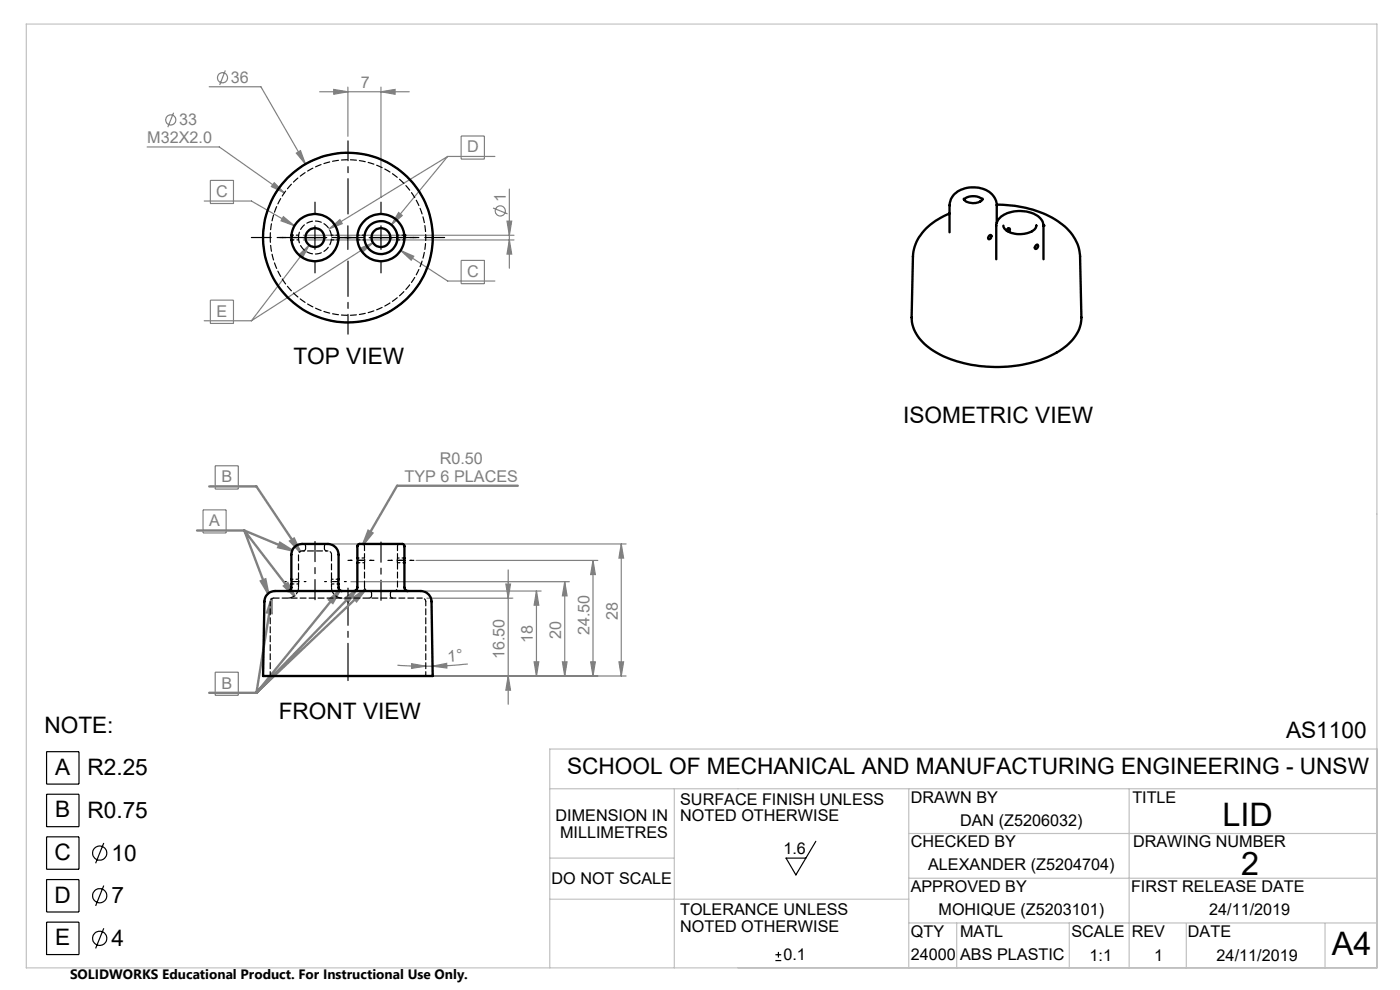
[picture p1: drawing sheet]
<svg xmlns="http://www.w3.org/2000/svg" width="297mm" height="210mm" viewBox="0 0 297 210" stroke-linecap="round" stroke-linejoin="round" font-family="sans-serif">
<g fill="none" stroke="#808080" stroke-width=".25">
<path d="M44.4 18.4h11l9.4 16.4M47.8 14.9l-1.2 3.1M67.8 19.5h19M70.8 19l3 .5-3 .5zM73.8 18.5v10.4M80.8 19.5l3-.5v1zM80.8 18.5v23.4M31.2 31.2h15.3l13.8 9.7M36.8 23.9l-1.2 3.1M44.6 38.3h4.9v4.9h-4.9zM58.2 38.8l2.1 2.1-2.7-1.3zM62.9 32.5l.8-.5 1.1 2.8z"/>
<path d="M95 33.2l-12 14.5M95 33.2h10M95 33.2l-25.2 15.4M97.8 28.8h5v5h-5zM43.3 42.6h10l9.2 5.3M60.1 46l2.4 1.9-2.9-1.1zM63.4 54.1l2.2-2.1-1.4 2.7zM64.3 50.9h44.7M64.3 49.9h44.7M65.6 52l-12.3 16M69.8 48.6l2.3-2 .5 .8zM76.3 52.7l2.8-1.2-2.2 2z"/>
<path d="M79.1 51.5l-25.8 16.5M84.6 45.1l.7 .6-2.3 2zM85 53.1l2.8 1.3-.6 .8zM85 53.1l10 6.5h10M97.8 55.2h5v5h-5zM104.6 44.1l3.1 1.3M107.6 46.9h.9l-.4 3zM108.1 50.9l.4 3h-.9zM108.1 40.1v16.8M43.3 68h10M44.6 63.7h4.9v4.9h-4.9zM45.6 98.8h5v4.9h-5z"/>
<path d="M43.1 108.2h4.9v4.9h-4.9zM70.6 115.4h62.2M88.3 118.9h38.5M125.8 118.9l.5 3h-1zM125.8 118.9v24.5M131.8 115.4l.5 3h-1zM131.8 115.4v28M74.4 123.4h46.4M90.3 125.4h24.5M90.6 126.9h18.2M107.3 123.9h1l-.5 3zM107.8 120.9v28.5"/>
<path d="M113.8 125.4l.5 3h-1zM113.8 125.4v18M119.8 123.4l.5 3h-1zM119.8 123.4v20M45.6 142.6h5v4.9h-5zM84.3 141.1l6 .2M87.3 140.8l3 .5-3 .5zM90.3 141.3h1.5M91.3 143.4h41.5M91.8 141.3l3-.6v1zM99.2 140.9l-7.4 .4M107.8 143.4l.5 3h-1z"/>
<path d="M113.3 140.4h1l-.5 3zM119.3 140.4h1l-.5 3zM125.3 140.4h1l-.5 3zM131.3 140.4h1l-.5 3z"/>
<circle cx="47.2" cy="16.5" r="1.08"/>
<circle cx="36.2" cy="25.4" r="1.07"/>
<circle cx="106.1" cy="44.7" r="1.08"/>
</g>
<g fill="none" stroke="#000" stroke-width=".25">
<path d="M56.4 55.1a18 18 0 0 1 15.8-22.6 18 18 0 0 1 19.5 19.5 18 18 0 0 1-22.6 15.8M64.3 50.4h5M66.8 47.9v5M71.3 50.4h5M73.8 47.9v5M78.3 50.4h5M80.8 47.9v5M9.9 159.4h6.9v6.9h-6.9zM55.8 142.8v.6M91.8 142.8v.6M9.9 168.5h6.9v6.9h-6.9zM9.9 177.5h6.9v6.9h-6.9z"/>
<path d="M22 178.8l-1.7 4.3M173.1 178.5l-4.3 7.1-2-3.6h4.2M9.9 186.6h6.9v6.9h-6.9zM9.9 195.6h6.9v6.9h-6.9zM22 187.8l-1.7 4.3M22 196.9l-1.7 4.3M164.5 203.8h1.2M164.5 202.5h1.2M165.1 201.9v1.2"/>
<circle cx="21.1" cy="190" r="1.51"/>
<circle cx="21.1" cy="181" r="1.51"/>
<circle cx="21.1" cy="199" r="1.51"/>
</g>
<g fill="none" stroke="#808080" stroke-width=".5">
<path d="M41.8 112.5h10M44.4 103.2h10l9.2 13.8M51.8 112.5l10.2 4.3M51.8 112.5l5.1 13.4M51.8 112.5l10.7 13.9M59.4 115.1l2.6 1.7-3-.7zM61.6 114.8l.8-.5 1.2 2.7zM78.1 112.6l.9 .5-2 2.4zM109.9 103h-25.7l-7.2 12.5M55.4 123.3l.9-.4 .6 3zM57.6 127v3.1l-.9-.2zM57.6 127l-3.2 20"/>
<path d="M60.3 124.3l.7-.6 1.5 2.7zM69.8 127.2l2.3-2-1.5 2.7zM72.1 125.2l-17.7 21.8M73.2 127l2.4-1.8-1.7 2.5zM75 126.8l2.5-1.7-1.9 2.4zM75.6 125.2l-21.2 21.8M77.5 125.1l-23.1 21.9M44.4 147h10"/>
</g>
<path d="M66.8 114.9v12.3M80.8 115v12.3" fill="none" stroke="#000" stroke-width=".25" stroke-dasharray="15.2 1.3 1.3 1.3" stroke-dashoffset="11"/>
<path d="M73.8 144.4v-19.6" fill="none" stroke="#000" stroke-width=".25" stroke-dasharray="15.2 1.3 1.3 1.3" stroke-dashoffset="7.3"/>
<path d="M74.3 118.9h4.5M60.4 123.4h4.5M68.9 123.4h4.6" fill="none" stroke="#000" stroke-width=".25" stroke-dasharray="15.2 1.3 1.3 1.3" stroke-dashoffset="14.9"/>
<path d="M83 118.9h4.3" fill="none" stroke="#000" stroke-width=".25" stroke-dasharray="15.2 1.3 1.3 1.3" stroke-dashoffset="15"/>
<path d="M59.9 50.4h5.5M68.3 50.4h5.5M79.4 50.4h-5.5M82.3 50.4h5.5M79.3 118.9h-5.5M87.8 118.9h-5.5" fill="none" stroke="#000" stroke-width=".25" stroke-dasharray="15.2 1.3 1.3 1.3" stroke-dashoffset="14.4"/>
<g fill="none" stroke="#c0c0c0" stroke-width=".25">
<path d="M5.6 5.1h286.5v200.2h-286.5zM292.1 158.9h-175.5v46.4M116.6 167.3h175.5M143.1 167.3v38M192.8 167.3v38M192.8 176.8h99.3M239.5 167.3v38M116.6 190.7h76.2M116.6 182h26.5M192.8 186.3h99.3M192.8 195.8h99.3M203 195.8v9.5"/>
<path d="M226.8 195.8v9.5M251.7 195.9v9.4M281.1 195.9v9.4"/>
</g>
<path d="M73.8 45.4v-15.5M73.8 55.4v15.5M78.8 50.4h15.5" fill="none" stroke="#000" stroke-width=".25" stroke-dasharray="15.2 1.3 1.3 1.3" stroke-dashoffset="7.7"/>
<path d="M68.8 50.4h-15.5" fill="none" stroke="#000" stroke-width=".25" stroke-dasharray="15.2 1.3 1.3 1.3" stroke-dashoffset="7.8"/>
<path d="M61.8 50.4h-2.5M66.8 45.4v-2.5M66.8 55.4v2.5M71.8 50.4h2.5M75.8 50.4h-2.5M80.8 45.4v-2.5M80.8 55.4v2.5M85.8 50.4h2.5" fill="none" stroke="#000" stroke-width=".25" stroke-dasharray="15.2 1.3 1.3 1.3"/>
<g fill="#808080">
<path d="M62.9 32.5l1.9 2.3-1.1-2.8zM85 53.1l2.2 2.1 .6-.8zM84.6 45.1l-1.6 2.6 2.3-2zM69.8 48.6l2.8-1.2-.5-.8zM70.8 19l3 .5-3 .5zM80.8 19.5l3-.5v1zM76.3 52.7l.6 .8 2.2-2zM63.4 54.1l.8 .6 1.4-2.7zM58.2 38.8l-.6 .8 2.7 1.3zM60.1 46l-.5 .8 2.9 1.1z"/>
<path d="M87.3 140.8l3 .5-3 .5zM91.8 141.3l3-.6v1z"/>
<path d="M119.3 140.4h1l-.5 3zM119.8 123.4l.5 3h-1zM125.3 140.4h1l-.5 3zM125.8 118.9l.5 3h-1zM131.3 140.4h1l-.5 3zM131.8 115.4l.5 3h-1zM107.8 143.4l.5 3h-1zM107.3 123.9h1l-.5 3zM113.3 140.4h1l-.5 3zM113.8 125.4l.5 3h-1zM108.1 50.9l.4 3h-.9zM107.6 46.9h.9l-.4 3z"/>
<path d="M59.4 115.1l-.4 1 3 .7zM55.4 123.3l1.5 2.6-.6-3zM60.3 124.3l2.2 2.1-1.5-2.7zM61.6 114.8l2 2.2-1.2-2.7zM69.8 127.2l.8 .7 1.5-2.7zM73.2 127l.7 .7 1.7-2.5zM75 126.8l.6 .7 1.9-2.4zM57.6 127l-.9 2.9 .9 .2zM78.1 112.6l-1.1 2.9 2-2.4z"/>
</g>
<g fill="none" stroke="#000" stroke-width=".5">
<path d="M61.8 49.9h.1M61.8 50.9h.1M85.8 49.9h.1M201.4 45.3a12.2 12.2 0 0 0-7.4 7l-.3 2.2M201.4 43.6v5.7M201.5 43.6a3.9 3.9 0 0 1 3.6-3.7 5.3 5.3 0 0 1 6.2 2.7l.2 .6v4M204.5 42.1a2.58 2.58 0 0 0 3.4 .7l.5-.4 .1-.3M204.5 42.4a2.91 2.91 0 0 1 3.9 0M209.9 50l.2-.2a.47 .47 0 0 1 .1 .6 .47 .47 0 0 1-.5 .3l-.1-.3zM211.5 43.4a22 22 0 0 1 14.8 5 9 9 0 0 1 2.8 6l.3 12.9a8.7 8.7 0 0 1-4.7 7.2 28.1 28.1 0 0 1-22.5 1.9 13.2 13.2 0 0 1-8.3-6.6l-.4-1.4-.1-1 .3-13M212.9 47.9a2.4 2.4 0 0 0 2.3 1.7 4.7 4.7 0 0 0 4.5-1.2l.2-.5M213.6 48.9a.35 .35 0 0 1 .2-.4 .35 .35 0 0 1 .4 .2l-.2 .5"/>
<path d="M219.8 52l.2-.1a.45 .45 0 0 1 .1 .6 .45 .45 0 0 1-.6 .2zM219.9 47.8v.1M221.3 47.9a3.2 3.2 0 0 0-2.8-2.8 6.6 6.6 0 0 0-6.8 1.5l-.4 1.1v7.3M221.4 47.9h.1M221.4 47.9v7.1M56.7 126.1a4.1 4.1 0 0 1 3.2-.7h26.6a8.8 8.8 0 0 1 4 .3l.8 1 .2 .9 .3 15.8h-36l.3-15.8 .2-.9zM61.1 125.4a.72 .72 0 0 0 .7-.8v-7a2.69 2.69 0 0 1 3.4-2.2h1.9a8.1 8.1 0 0 1 3.7 .3l.6 .7 .4 .9v7.3a.72 .72 0 0 0 .8 .8M75.1 125.4a.72 .72 0 0 0 .7-.8v-8.8l.4-.4 9.4 .1 .2 .3v8.8a.78 .78 0 0 0 .8 .8"/>
<circle cx="66.8" cy="50.4" r="2"/>
<circle cx="66.8" cy="50.4" r="5"/>
<circle cx="73.8" cy="50.4" r="18"/>
<circle cx="80.8" cy="50.4" r="2"/>
<circle cx="80.8" cy="50.4" r="5"/>
<circle cx="80.8" cy="50.4" r="3.5"/>
</g>
<path d="M63.3 50.4a3.5 3.5 0 0 0 5.2 3.1 3.5 3.5 0 0 0 .3-6 3.5 3.5 0 0 0-5.5 2.5v.4M89.6 126.9h-31.5" fill="none" stroke="#000" stroke-width=".25" stroke-dasharray="1.3 .6" stroke-dashoffset=".1"/>
<g fill="none" stroke="#000" stroke-width=".25" stroke-dasharray="1.3 .6">
<path d="M64.8 115.9v.5M68.8 116.4v-.5M75.8 119.3v.1M84.3 118.9v-.1M84.3 118.4v.5M85.8 118.9v-.1M61.8 123.9v-.1M63.4 123.3v.1M63.4 123.4h.1M71.8 123.4h.1M71.8 123.3v.1M71.8 123.7v.2"/>
<path d="M78.8 125.9v.5M82.8 126.4v-.5"/>
</g>
<path d="M77.3 119.3v-.9M63.3 123.9v-1M70.3 122.9v1" fill="none" stroke="#000" stroke-width=".25" stroke-dasharray="1.3 .6" stroke-dashoffset=".5"/>
<path d="M69.6 116.9h-5.5" fill="none" stroke="#000" stroke-width=".25" stroke-dasharray="1.3 .6" stroke-dashoffset=".7"/>
<path d="M77.3 115.9v2.5M84.3 118.9v.5v-.2M84.3 118.4v-2.5" fill="none" stroke="#000" stroke-width=".25" stroke-dasharray="1.3 .6" stroke-dashoffset=".3"/>
<path d="M64.1 116.9a.75 .75 0 0 0-.8 .7M70.3 117.6a.75 .75 0 0 0-.7-.7M58.1 126.9a.75 .75 0 0 0-.8 .7M77.3 124.6a.75 .75 0 0 0 .8 .8M83.6 125.4a.75 .75 0 0 0 .7-.8M90.3 127.6a.75 .75 0 0 0-.7-.7" fill="none" stroke="#000" stroke-width=".25" stroke-dasharray="1.3 .6" stroke-dashoffset=".6"/>
<g fill="none" stroke="#000" stroke-width=".25" stroke-dasharray="1.3 .6" stroke-dashoffset=".4">
<path d="M64.3 115.4l.4 .1 .1 .4M64.8 116.4l-.1 .3-.4 .2M68.8 115.9l.2-.4 .3-.1M69.3 116.9l-.3-.2-.2-.3M76.8 115.4l.4 .1 .1 .4M84.3 115.9l.2-.4 .3-.1M57.3 127.6v15.8M63.3 123.9v.7M70.3 124.6v-.7M78.3 125.4l.4 .1 .1 .4M78.8 126.4l-.1 .3-.4 .2M82.8 125.9l.2-.4 .3-.1"/>
<path d="M83.3 126.9l-.3-.2-.2-.3M90.3 143.4v-15.8"/>
</g>
<path d="M63.3 124.6a2.25 2.25 0 0 1-2.2 2.3M72.6 126.9a2.25 2.25 0 0 1-2.3-2.3" fill="none" stroke="#000" stroke-width=".25" stroke-dasharray="1.3 .6" stroke-dashoffset="-.2"/>
<path d="M63.3 117.6v5.3M77.3 119.4v5.2M70.3 122.9v-5.3M84.3 124.6v-5.2" fill="none" stroke="#000" stroke-width=".25" stroke-dasharray="1.3 .6" stroke-dashoffset="-.1"/>
<g fill="none" stroke="#000" stroke-width=".25" stroke-dasharray="1.3 .6" stroke-dashoffset=".8">
<path d="M61.9 50.9h1.5M63.4 49.9h-1.5M70.3 50.9h1.5M71.8 49.9h-1.5M75.9 50.9h1.5M77.4 49.9h-1.5M84.3 50.9h1.5M85.8 49.9h-1.5M75.8 119.4h1.5M77.3 118.4h-1.5M84.3 119.4h1.5M85.8 118.4h-1.5"/>
<path d="M61.8 123.9h1.5M63.3 122.9h-1.5M70.3 123.9h1.5M71.8 122.9h-1.5"/>
</g>
<path d="M57.3 50.4a16.5 16.5 0 0 0 24.3 14.5 16.5 16.5 0 0 0 1.4-28.2 16.5 16.5 0 0 0-25.6 12.1l-.1 1.6" fill="none" stroke="#000" stroke-width=".25" stroke-dasharray="1.3 .6" stroke-dashoffset=".2"/>
<g font-size="6.9">
<text x="259.4" y="175.2">LID</text>
<text x="263.3" y="185.6">2</text>
<text x="282.6" y="202.6">A4</text>
</g>
<g font-size="4.8">
<text x="62.2" y="77.3">TOP VIEW</text>
<text x="191.6" y="89.7">ISOMETRIC VIEW</text>
<text x="9.4" y="155.4">NOTE:</text>
<text x="59.1" y="152.5">FRONT VIEW</text>
<text x="272.8" y="156.5">AS1100</text>
<text x="11.7" y="164.4">A</text>
<text x="18.5" y="164.5">R2.25</text>
<text x="120.3" y="164.3">SCHOOL OF MECHANICAL AND MANUFACTURING ENGINEERING - UNSW</text>
<text x="11.7" y="173.4">B</text>
<text x="18.5" y="173.5">R0.75</text>
<text x="11.6" y="182.4">C</text>
<text x="23.6" y="182.6">10</text>
<text x="11.6" y="191.5">D</text>
<text x="23.6" y="191.6">7</text>
<text x="11.7" y="200.5">E</text>
<text x="23.6" y="200.6">4</text>
</g>
<g font-size="3.4" fill="#808080">
<text x="49" y="17.6">36</text>
<text x="76.5" y="18.7">7</text>
<text x="38" y="26.6">33</text>
<text x="31.2" y="30.4">M32X2.0</text>
<text x="99.1" y="32.3">D</text>
<text x="45.8" y="41.8">C</text>
<text x="107.3" y="43" transform="rotate(-90 107.3 43)">1</text>
<text x="99.1" y="58.8">C</text>
<text x="45.9" y="67.2">E</text>
<text x="93.3" y="98.4">R0.50</text>
<text x="47" y="102.3">B</text>
<text x="85.8" y="102.2">TYP 6 PLACES</text>
<text x="44.4" y="111.7">A</text>
<text x="131.1" y="131.5" transform="rotate(-90 131.1 131.5)">28</text>
<text x="113.1" y="136.3" transform="rotate(-90 113.1 136.3)">18</text>
<text x="119.1" y="135.4" transform="rotate(-90 119.1 135.4)">20</text>
<text x="125.1" y="134.8" transform="rotate(-90 125.1 134.8)">24.50</text>
<text x="95" y="140.4" transform="rotate(-4 95 140.4)">1°</text>
<text x="107.1" y="139.8" transform="rotate(-90 107.1 139.8)">16.50</text>
<text x="47" y="146.1">B</text>
</g>
<g font-size="3.4">
<text x="144.3" y="170.7">SURFACE FINISH UNLESS</text>
<text x="193.2" y="170.3">DRAWN BY</text>
<text x="240.2" y="170.3">TITLE</text>
<text x="117.9" y="174.2">DIMENSION IN</text>
<text x="118.8" y="177.7">MILLIMETRES</text>
<text x="144.3" y="174.2">NOTED OTHERWISE</text>
<text x="193.2" y="179.8">CHECKED BY</text>
<text x="203.7" y="175.3">DAN (Z5206032)</text>
<text x="240.4" y="179.8">DRAWING NUMBER</text>
<text x="166.2" y="181.2">1.6</text>
<text x="196.9" y="184.5">ALEXANDER (Z5204704)</text>
<text x="117" y="187.5">DO NOT SCALE</text>
<text x="193.2" y="189.3">APPROVED BY</text>
<text x="239.9" y="189.3">FIRST RELEASE DATE</text>
<text x="144.3" y="194.2">TOLERANCE UNLESS</text>
<text x="144.3" y="197.7">NOTED OTHERWISE</text>
<text x="199.1" y="194.1">MOHIQUE (Z5203101)</text>
<text x="256.5" y="194.1">24/11/2019</text>
<text x="166.2" y="203.7">0.1</text>
<text x="193.2" y="203.7">24000</text>
<text x="193.2" y="198.8">QTY</text>
<text x="203.7" y="198.8">MATL</text>
<text x="203.7" y="203.7">ABS PLASTIC</text>
<text x="227.3" y="198.8">SCALE</text>
<text x="231.1" y="203.8">1:1</text>
<text x="240.1" y="198.8">REV</text>
<text x="244.9" y="203.8">1</text>
<text x="252" y="198.8">DATE</text>
<text x="258.1" y="203.8">24/11/2019</text>
</g>
<text font-size="2.9" x="14.9" y="207.6">SOLIDWORKS Educational Product. For Instructional Use Only.</text>
</svg>
